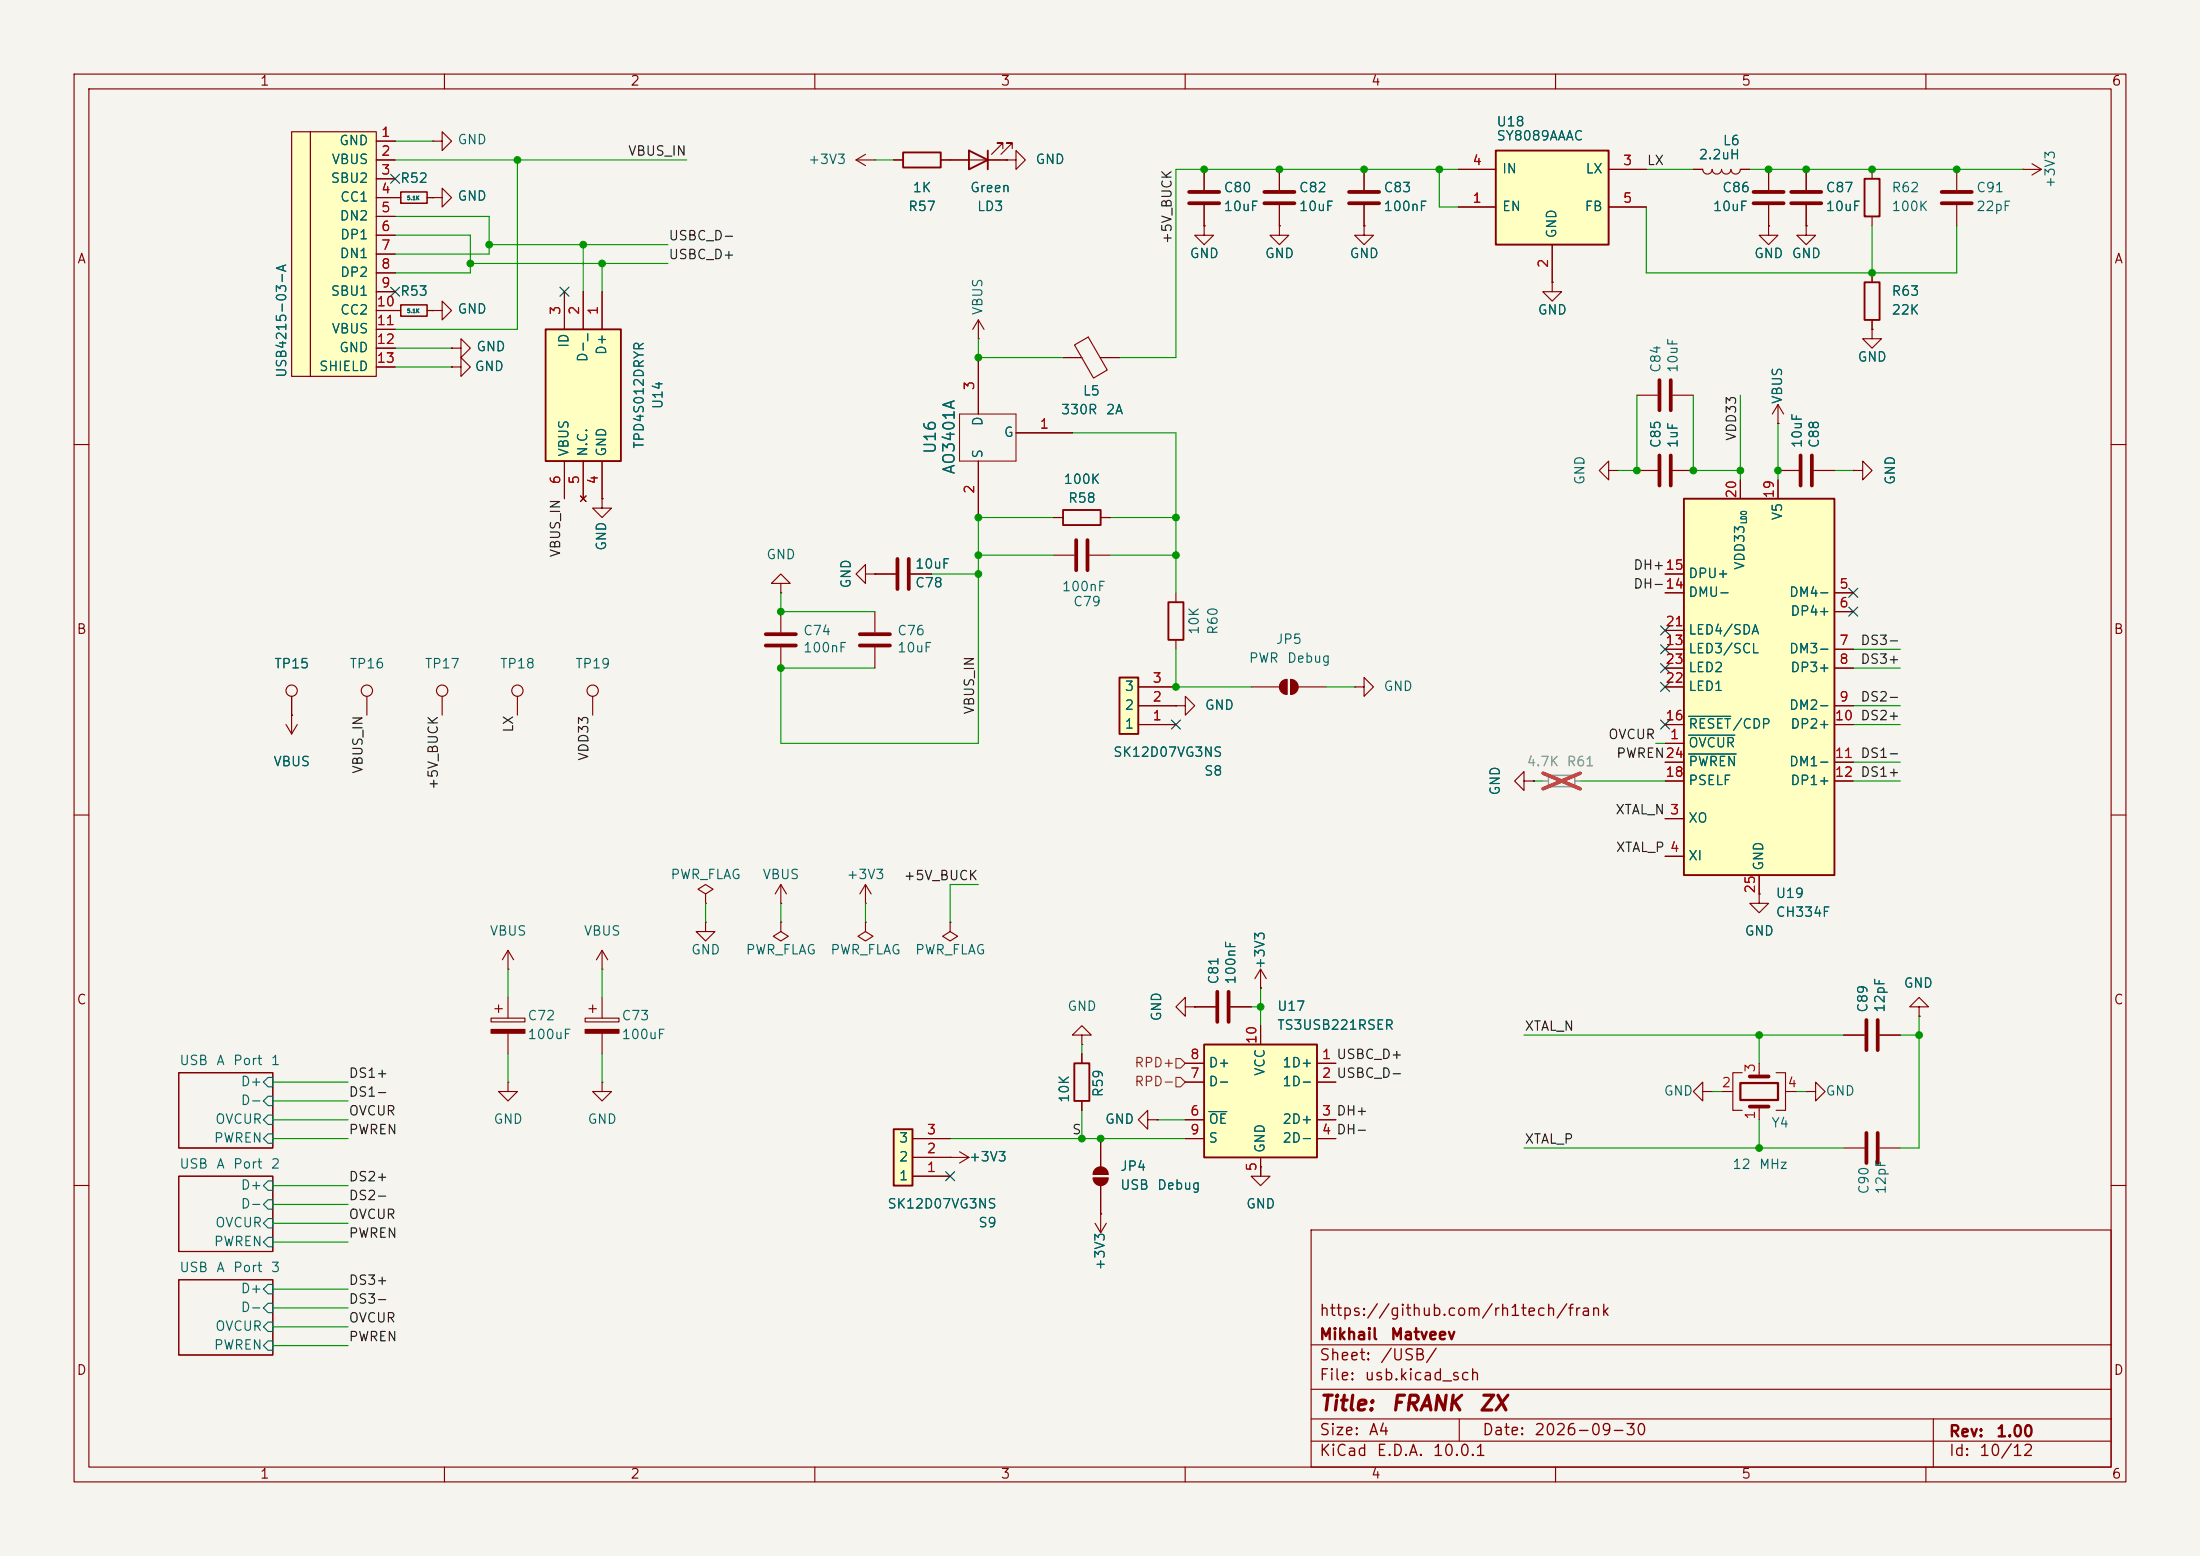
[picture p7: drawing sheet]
<svg xmlns="http://www.w3.org/2000/svg" width="297mm" height="210mm" viewBox="0 0 297 210" stroke-linecap="round" stroke-linejoin="round" font-family="sans-serif">
<path d="M0 0h297v210h-297z" fill="#f5f4ef" stroke="#f5f4ef" stroke-width=".14"/>
<g fill="none" stroke="#840000" stroke-width=".15">
<path d="M10 10h277v190h-277zM12 12h273v186h-273zM60 10v2M110 10v2M160 10v2M210 10v2M260 10v2M61 47h1.2v-1.3l1.3 1.3-1.3 1.3v-1.3M61 47h.1M10 60h2M285 60h2M10 110h2"/>
<path d="M285 110h2M24.1 144.8h12.7v10.1h-12.7zM24.1 158.8h12.7v10.1h-12.7zM10 160h2M24.1 172.7h12.7v10.2h-12.7zM177 166h108v32h-108zM285 160h2M60 198v2M110 198v2M160 198v2M177 194.5h108M177 191.5h108"/>
<path d="M177 187.5h108M177 181.5h108M197 191.5v3M210 198v2M260 198v2M261 191.5v6.5"/>
</g>
<path d="M35.6 148.6l.6-.6h.6v1.2h-.6zM36.2 145.4h.6v1.3h-.6l-.6-.6zM36.2 150.5h.6v1.3h-.6l-.6-.7zM36.2 153h.6v1.3h-.6l-.6-.6zM35.6 160l.6-.6h.6v1.3h-.6zM36.2 173.4h.6v1.2h-.6l-.6-.6zM36.2 175.9h.6v1.3h-.6l-.6-.7zM36.2 178.4h.6v1.3h-.6l-.6-.6zM36.2 161.9h.6v1.3h-.6l-.6-.6zM36.2 164.5h.6v1.2h-.6l-.6-.6zM36.2 167h.6v1.3h-.6l-.6-.7zM36.2 181h.6v1.2h-.6l-.6-.6z" fill="none" stroke="#006464" stroke-width=".15"/>
<path d="M73.7 44.5h10.1v17.7h-10.1z" fill="#ffffc2"/>
<path d="M251.7 38.1h2v5.1h-2zM73.7 44.5h10.1v17.7h-10.1zM143.5 68.8h5.1v2.1h-5.1z" fill="none" stroke="#840000" stroke-width=".25"/>
<g fill="none" stroke="#840000" stroke-width=".15">
<path d="M76.2 39.4v5.1M78.7 39.4v5.1M81.3 39.4v5.1M238.8 30.5v1.3h1.2l-1.2 1.2-1.3-1.2h1.3M238.8 30.5h.1M238.8 22.9v2.8M238.8 27.7v2.8M243.8 30.5v1.3h1.3l-1.3 1.2-1.2-1.2h1.2M243.8 30.5h.1M252.7 36.8v1.3M264.2 22.9v2.8M264.2 27.7v2.8"/>
<path d="M273 22.9h.1M273 22.9h2.6M274.3 22.1l1.3 .8M275.6 22.9l-1.3 .7M132.1 45.7h.1M132.1 43.2v2.5M132.1 48.3v7.6M132.1 43.2l.7 1.3M132.1 43.2l-.8 1.3M137.2 58.4h7.6M143.5 48.3h2.5M145.1 46.6l1.8-1.1 2.6 4.4-1.9 1.1z"/>
<path d="M148.5 48.3h2.6M221 53.3h2.8M225.8 53.3h2.8M240 57.2h.1M240 54.6l-.7 1.3M240 54.6l.8 1.3M240 54.6v2.6M252.7 44.5v1.2h1.3l-1.3 1.3-1.2-1.3h1.2M252.7 44.5h.1M252.7 43.2v1.3M76.2 62.2v5.1M78.4 66.9l.7 .8"/>
<path d="M78.7 62.2v5.1M79.1 66.9l-.7 .8M81.3 62.2v5.1M132.1 62.2v7.7M142.2 69.9h1.3M148.6 69.9h1.3M221 63.5h2.8M225.8 63.5h2.8M240 63.5h2.8M244.9 63.5h2.7M250.2 63.5h1.3v1.3l1.2-1.3-1.2-1.3v1.3M250.2 63.5h.1"/>
</g>
<path d="M236.7 25.9h4.1M236.7 27.4h4.1M262.1 25.9h4.1M262.1 27.4h4.1M224 51.3v4.1M225.6 51.3v4.1M224 61.5v4M225.6 61.5v4M243.1 61.5v4M244.6 61.5v4" fill="none" stroke="#840000" stroke-width=".51"/>
<path d="M129.5 55.9h7.7v6.3h-7.7z" fill="none" stroke="#840000" stroke-width=".14"/>
<path d="M227.3 67.3h20.3v50.8h-20.3z" fill="#ffffc2"/>
<path d="M121.9 20.6h5.1v2h-5.1zM130.8 20.3l2.5 1.3-2.5 1.3zM133.3 20.3v2.6M227.3 67.3h20.3v50.8h-20.3z" fill="none" stroke="#840000" stroke-width=".25"/>
<g fill="none" stroke="#840000" stroke-width=".15">
<path d="M115.6 21.6l1.2 .8M115.6 21.6h2.5M116.8 20.8l-1.2 .8M118.1 21.6h.1M120.6 21.6h1.3M127 21.6h8.9M135.4 20.1v-.8h-.8h.8l-1.5 1.5M135.9 21.6h1.3v-1.3l1.2 1.3-1.2 1.3v-1.3M135.9 21.6h.1M136.7 20.1v-.8h-.8h.8l-1.6 1.5M58.4 41.9h1.3v-1.3l1.3 1.3-1.3 1.3v-1.3M58.4 41.9h.1"/>
<path d="M105.4 78.7h1.3l-1.3-1.2-1.3 1.2h1.3v1.3M116.8 77.5v1.2l-1.2-1.2 1.2-1.3v1.3h1.3M118.1 77.5h.1M118.1 77.5h2.8M122.9 77.5h2.8M224.8 77.5h2.5M234.9 64.8v2.5M240 64.8v2.5M105.4 80h.1M105.4 82.6v2.7M105.4 87.4v2.8M118.1 82.6v2.7"/>
<path d="M118.1 87.4v2.8M158.7 95.3h1.3v-1.3l1.3 1.3-1.3 1.2v-1.2M158.7 95.3h.1M168.9 92.7h3.8M173.7 91.7v2M174.2 91.7v2M175.3 92.7h3.8M224.8 80h2.5M224.8 87.6h2.5M224.8 90.2h2.5M224.8 97.8h2.5M224.8 85.1h2.5"/>
<path d="M224.8 92.7h2.5M247.6 80h2.6M247.6 82.6h2.6M247.6 87.6h2.6M247.6 90.2h2.6M247.6 95.3h2.6M247.6 97.8h2.6M105.4 119.4l-.8 1.3M105.4 119.4l.8 1.3M105.4 119.4v2.5M116.8 119.4l-.7 1.3M116.8 119.4l.8 1.3"/>
<path d="M116.8 119.4v2.5M224.8 100.3h2.5M224.8 110.5h2.5M224.8 115.6h2.5M224.8 102.9h2.5M224.8 105.4h2.5M237.5 118.1v2.6M247.6 102.9h2.6M247.6 105.4h2.6M105.4 121.9h.1M116.8 121.9h.1M237.5 120.7v1.2h1.3l-1.3 1.3-1.3-1.3h1.3"/>
<path d="M237.5 120.7h.1M248.9 139.7h2.8M253.7 139.7h2.8M259.1 135.9h1.2l-1.2-1.3-1.3 1.3h1.3v1.3M259.1 137.2h.1M229.9 147.3v-1.2l-1.3 1.2 1.3 1.3v-1.3h1.2M231.1 147.3h.1M232.4 147.3h1.5M235.2 144.8h-1.3v5.1h1.3M237.5 143.5v1.8M237.5 149.4v1.7M239.8 144.8h1.2v5.1h-1.2"/>
<path d="M241 147.3h1.6M243.8 147.3h1.3v-1.2l1.3 1.2-1.3 1.3v-1.3M243.8 147.3h.1M248.9 154.9h2.8M253.7 154.9h2.8"/>
</g>
<path d="M228 99.2h6.2M228 96.7h5.7M228 101.8h6.4" fill="none" stroke="#006464" stroke-width=".15"/>
<path d="M209 104.6h3.6v1.6h-3.6z" fill="none" stroke="#9c9b98" stroke-width=".2"/>
<path d="M208.3 105.4h.7M212.6 105.4h.8" fill="none" stroke="#9c9b98" stroke-width=".15"/>
<path d="M208.3 104.4l5 2.1M213.3 104.4l-5 2.1" fill="none" stroke="#e12e31" stroke-width=".46"/>
<path d="M121.2 75.4v4.1M122.7 75.4v4.1M103.4 85.6h4M103.4 87.1h4M116.1 85.6h4M116.1 87.1h4M252 137.7v4M253.5 137.7v4M236.2 149.4h2.6M236.2 145.3h2.6M252 152.9v4.1M253.5 152.9v4.1" fill="none" stroke="#840000" stroke-width=".51"/>
<path d="M234.9 146.2h5.1v2.3h-5.1z" fill="none" stroke="#840000" stroke-width=".3"/>
<g fill="#840000" stroke="#840000" stroke-width=".15">
<path d="M174.2 91.7a1.02 1.02 0 0 1 1.1 1 1.02 1.02 0 0 1-1.1 1z"/>
<path d="M173 92l.4-.2 .3-.1v2a1.02 1.02 0 0 1-.9-.6 1.02 1.02 0 0 1 .2-1.1z"/>
</g>
<g fill="#ffffc2">
<path d="M39.4 17.8h2.5v33h-2.5z"/>
<path d="M41.9 17.8h8.9v33h-8.9z"/>
</g>
<g fill="none" stroke="#840000" stroke-width=".15">
<path d="M39.4 17.8h2.5v33h-2.5zM41.9 17.8h8.9v33h-8.9zM50.8 19.1h2.5M50.8 21.6h2.5M50.8 24.1h2.5M50.8 26.7h2.5M50.8 29.2h2.5M50.8 31.8h2.5M50.8 34.3h2.5M50.8 36.8h2.5M50.8 39.4h2.5M50.8 41.9h2.5"/>
<path d="M50.8 44.5h2.5M50.8 47h2.5M50.8 49.5h2.5M182.9 92.7h1.2v-1.3l1.3 1.3-1.3 1.3v-1.3M182.9 92.7h.1M147.6 159h2M147.6 158.5h2M148.6 153.7v3.8M170.2 157.5v1.3h1.2l-1.2 1.2-1.3-1.2h1.3M170.2 157.5h.1M148.6 160v3.8"/>
</g>
<g fill="#840000" stroke="#840000" stroke-width=".15">
<path d="M147.6 159h2a1.02 1.02 0 0 1-1 1 1.02 1.02 0 0 1-1-1z"/>
<path d="M147.9 157.8a1.02 1.02 0 0 1 1.1-.2 1.02 1.02 0 0 1 .6 .9h-2l.1-.4z"/>
</g>
<path d="M162.6 141h15.2v15.2h-15.2z" fill="#ffffc2"/>
<path d="M157.7 81.3h2.1v5.1h-2.1zM162.6 141h15.2v15.2h-15.2z" fill="none" stroke="#840000" stroke-width=".25"/>
<g fill="none" stroke="#840000" stroke-width=".15">
<path d="M172.7 30.5v1.3h1.3l-1.3 1.2-1.3-1.2h1.3M172.7 30.5h.1M217.2 63.5v-1.3l-1.3 1.3 1.3 1.3v-1.3h1.2M218.4 63.5h.1M158.7 80v1.3M158.7 86.4v1.2M205.7 105.4v-1.3l-1.2 1.3 1.2 1.3v-1.3h1.3M207 105.4h.1M79 137.4h4.6v.5h-4.6zM79.5 136.1h1M80 135.6v1.1M81.3 130.8h.1"/>
<path d="M81.3 128.3l-.8 1.2M81.3 128.3l.7 1.2M81.3 128.3v2.5M81.3 134.6v2.8M81.3 139.4v2.8M95.2 124.5v1.2h1.3l-1.3 1.3-1.2-1.3h1.2M95.2 124.5h.1M161.3 135.9h2.8M166.1 135.9h2.8M170.2 133.4h.1M170.2 130.8v2.6M170.2 138.4v2.6"/>
<path d="M170.2 130.8l-.8 1.3M170.2 130.8l.7 1.3M81.3 146.1v1.2h1.2l-1.2 1.3-1.3-1.3h1.3M81.3 146.1h.1M160 143.5h2.6M160 146.1h2.6M160 151.1h2.6M160 153.7h2.6M170.2 156.2v2.6M177.8 143.5h2.5M177.8 146.1h2.5M177.8 151.1h2.5"/>
<path d="M177.8 153.7h2.5M147.8 165.1l.8 1.3M148.6 163.8h.1M148.6 163.8v2.6M149.4 165.1l-.8 1.3"/>
</g>
<path d="M163.2 150h2.4" fill="none" stroke="#006464" stroke-width=".15"/>
<path d="M164.3 133.9v4M165.9 133.9v4" fill="none" stroke="#840000" stroke-width=".51"/>
<path d="M79 138.9h4.6v.5h-4.6z" fill="#840000" stroke="#840000" stroke-width=".15"/>
<path d="M120.6 152.4h2.6v7.6h-2.6z" fill="#ffffc2"/>
<path d="M120.6 152.4h2.6v7.6h-2.6zM145 143.5h2.1v5.1h-2.1z" fill="none" stroke="#840000" stroke-width=".25"/>
<g fill="none" stroke="#840000" stroke-width=".15">
<path d="M172.7 22.9v2.8M172.7 27.7v2.8M184.1 30.5v1.3h1.3l-1.3 1.2-1.2-1.2h1.2M184.1 30.5h.1M209.5 38.1v1.3h1.3l-1.3 1.2-1.2-1.2h1.2M209.5 38.1h.1M228.6 22.9h1.3a.64 .64 0 0 0 .6 .6 .64 .64 0 0 0 .6-.6 .64 .64 0 0 0 .7 .6 .64 .64 0 0 0 .6-.6 .64 .64 0 0 0 .6 .6 .64 .64 0 0 0 .7-.6 .64 .64 0 0 0 .6 .6 .64 .64 0 0 0 .6-.6h1.3M146 139.7h1.3l-1.3-1.3-1.2 1.3h1.2v1.3M160 135.9v-1.3l-1.3 1.3 1.3 1.3v-1.3h1.3M161.3 135.9h.1M123.2 158.8h5.1M123.2 156.2h7.6"/>
<path d="M123.2 153.7h5.1M128.3 156.2h.1M129.5 155.4l1.3 .8M130.8 156.2l-1.3 .8M146 141h.1M146 142.2v1.3M146 148.6v1.3M154.9 151.1v-1.2l-1.2 1.2 1.2 1.3v-1.3h1.3M156.2 151.1h.1"/>
</g>
<path d="M170.7 25.9h4.1M170.7 27.4h4.1" fill="none" stroke="#840000" stroke-width=".51"/>
<path d="M201.9 20.3h15.3v12.7h-15.3z" fill="#ffffc2"/>
<path d="M201.9 20.3h15.3v12.7h-15.3zM251.7 24.1h2v5.1h-2z" fill="none" stroke="#840000" stroke-width=".25"/>
<g fill="none" stroke="#840000" stroke-width=".15">
<path d="M58.4 19.1h1.3v-1.3l1.3 1.3-1.3 1.2v-1.2M58.4 19.1h.1M53.3 26.7h.8M57.7 26.7h.7M58.4 26.7h1.3v-1.3l1.3 1.3-1.3 1.2v-1.2M58.4 26.7h.1M162.6 30.5v1.3h1.2l-1.2 1.2-1.3-1.2h1.3M162.6 30.5h.1M162.6 22.9v2.8M162.6 27.7v2.8M184.1 22.9v2.8M184.1 27.7v2.8"/>
<path d="M196.8 27.9h5.1M196.8 22.9h5.1M209.5 33v5.1M217.2 27.9h5M217.2 22.9h5M243.8 22.9v2.8M243.8 27.7v2.8M252.7 22.9v1.2M252.7 29.2v1.3M53.3 41.9h.8M57.7 41.9h.7M61 49.5h1.2v-1.2l1.3 1.2-1.3 1.3v-1.3"/>
<path d="M61 49.5h.1M81.3 67.3v1.3h1.2l-1.2 1.3-1.3-1.3h1.3M81.3 67.3h.1M142.2 74.9h2.8M147.1 74.9h2.8M38.6 97.8l.8 1.3M39.4 96.5h.1M39.4 94v5.1M40.1 97.8l-.7 1.3M49.5 94v2.5M59.7 94v2.5M69.8 94v2.5"/>
<path d="M80 94v2.5M66.3 137.4h4.6v.5h-4.6zM66.8 136.1h1M67.3 135.6v1.1M68.6 130.8h.1M68.6 128.3l-.8 1.2M68.6 128.3l.7 1.2M68.6 128.3v2.5M68.6 134.6v2.8M68.6 139.4v2.8M95.2 120.7l1.1-.7-1.1-.6-1 .6 1 .7v1.2M95.2 121.9h.1"/>
<path d="M105.4 124.5v1.2l1 .7-1 .6-1-.6 1-.7M105.4 124.5h.1M116.8 124.5v1.2l1.1 .7-1.1 .6-1-.6 1-.7M116.8 124.5h.1M128.3 124.5v1.2l1 .7-1 .6-1-.6 1-.7M128.3 124.5h.1M68.6 146.1v1.2h1.2l-1.2 1.3-1.3-1.3h1.3M68.6 146.1h.1"/>
<circle cx="39.4" cy="93.2" r=".76"/>
<circle cx="49.5" cy="93.2" r=".76"/>
<circle cx="59.7" cy="93.2" r=".76"/>
<circle cx="69.8" cy="93.2" r=".76"/>
<circle cx="80" cy="93.2" r=".76"/>
</g>
<path d="M160.5 25.9h4.1M160.5 27.4h4.1M182.1 25.9h4.1M182.1 27.4h4.1M241.8 25.9h4.1M241.8 27.4h4.1M145.3 72.9v4.1M146.8 72.9v4.1" fill="none" stroke="#840000" stroke-width=".51"/>
<path d="M54.1 25.9h3.6v1.5h-3.6zM54.1 41.1h3.6v1.6h-3.6z" fill="none" stroke="#840000" stroke-width=".2"/>
<path d="M66.3 138.9h4.6v.5h-4.6z" fill="#840000" stroke="#840000" stroke-width=".15"/>
<path d="M151.1 91.4h2.6v7.7h-2.6z" fill="#ffffc2"/>
<path d="M151.1 91.4h2.6v7.7h-2.6z" fill="none" stroke="#840000" stroke-width=".25"/>
<g fill="none" stroke="#840000" stroke-width=".15">
<path d="M50.8 19.1h2.5M50.8 21.6h2.5M50.8 26.7h3.3M50.8 24.1h2.5M50.8 29.2h2.5M50.8 31.8h2.5M50.8 34.3h2.5M50.8 36.8h2.5M50.8 39.4h2.5M57.7 26.7h.7M58.4 26.7h.1M76.2 39.4v5.1"/>
<path d="M78.7 39.4v5.1M81.3 39.4v5.1M120.6 21.6h1.3M127 21.6h3.8M133.3 21.6h2.6M135.9 21.6h.1M162.6 30.5h.1M162.6 22.9v2.8M162.6 27.7v2.8M172.7 30.5h.1M172.7 22.9v2.8M172.7 27.7v2.8"/>
<path d="M184.1 30.5h.1M184.1 22.9v2.8M184.1 27.7v2.8M196.8 27.9h5.1M196.8 22.9h5.1M209.5 38.1h.1M209.5 33v5.1M217.2 27.9h5M217.2 22.9h5M228.6 22.9h1.3M234.9 22.9h1.3M238.8 30.5h.1"/>
<path d="M238.8 22.9v2.8M238.8 27.7v2.8M243.8 30.5h.1M243.8 22.9v2.8M243.8 27.7v2.8M252.7 36.8v1.3M50.8 41.9h3.3M50.8 44.5h2.5M50.8 47h2.5M50.8 49.5h2.5M57.7 41.9h.7M58.4 41.9h.1"/>
<path d="M61 49.5h.1M61 47h.1M132.1 48.3v7.6M137.2 58.4h7.6M143.5 48.3h2.5M148.6 48.3h2.5M240 57.2h.1M252.7 44.5h.1M252.7 43.2v1.3M76.2 62.2v5.1M78.4 66.9l.7 .8M78.7 62.2v5.1"/>
<path d="M79.1 66.9l-.7 .8M81.3 67.3h.1M81.3 62.2v5.1M118.1 77.5h.1M118.1 77.5h2.8M122.9 77.5h2.8M132.1 62.2v7.7M142.2 69.9h1.3M148.6 69.9h1.3M221 63.5h2.8M224.8 77.5h2.5M225.8 63.5h2.8"/>
<path d="M234.9 64.8v2.5M240 64.8v2.5M240 63.5h2.8M244.9 63.5h2.7M250.2 63.5h.1M39.4 96.5h.1M39.4 94v2.5M153.7 97.8h5M153.7 95.3h5M153.7 92.7h5M158.7 95.3h.1M224.8 97.8h2.5"/>
<path d="M224.8 92.7h2.5M224.8 80h2.5M224.8 87.6h2.5M224.8 90.2h2.5M224.8 85.1h2.5M247.6 97.8h2.6M247.6 95.3h2.6M247.6 80h2.6M247.6 82.6h2.6M247.6 87.6h2.6M247.6 90.2h2.6M207 105.4h.1"/>
<path d="M224.8 100.3h2.5M224.8 110.5h2.5M224.8 115.6h2.5M224.8 102.9h2.5M224.8 105.4h2.5M237.5 118.1v2.6M247.6 102.9h2.6M247.6 105.4h2.6M161.3 135.9h.1M161.3 135.9h2.8M166.1 135.9h2.8M170.2 133.4h.1"/>
<path d="M170.2 138.4v2.6M237.5 120.7h.1M248.9 139.7h2.8M253.7 139.7h2.8M259.1 137.2h.1M123.2 158.8h5.1M123.2 156.2h5.1M123.2 153.7h5.1M128.3 156.2h.1M146 142.2v1.3M146 148.6v1.3M148.6 153.7v3.8"/>
<path d="M156.2 151.1h.1M160 153.7h2.6M160 143.5h2.6M160 146.1h2.6M160 151.1h2.6M170.2 157.5h.1M170.2 156.2v2.6M177.8 153.7h2.5M177.8 143.5h2.5M177.8 146.1h2.5M177.8 151.1h2.5M148.6 163.8h.1"/>
<path d="M148.6 160v3.8"/>
</g>
<path d="M158.7 145.4h.7l.6 .7-.6 .6h-.7zM158.7 142.9h.7l.6 .6-.6 .6h-.7z" fill="none" stroke="#725600" stroke-width=".15"/>
<g fill="none" stroke="#009600" stroke-width=".15">
<path d="M53.3 19.1h5.1M53.3 29.2h12.7v5.1h-12.7M53.3 21.6h39.4M53.3 31.8h10.2v5h-10.2M63.5 35.6h26.7M66 33h24.2M69.8 21.6v22.9h-16.5M78.7 33v6.4M81.3 35.6v3.8M118.1 21.6h2.5M194.3 22.9v5h2.5M196.8 22.9h-38.1v25.4h-7.6"/>
<path d="M222.2 22.9h6.4M222.2 27.9v8.9h42v-6.3M236.2 22.9h36.8M252.7 30.5v6.3M53.3 47h7.7M53.3 49.5h7.7M132.1 45.7v2.6h11.4M144.8 58.4h13.9v21.6M221 53.3v10.2h-2.6M228.6 53.3v10.2h6.3M234.9 53.3v11.5M240 57.2v7.6"/>
<path d="M125.7 77.5h6.4M132.1 74.9h10.1M142.2 69.9h-10.1v30.4h-26.7v-10.1h12.7M149.9 74.9h8.8M149.9 69.9h8.8M247.6 63.5h2.6M105.4 80v2.6h12.7M158.7 87.6v5.1h10.2M179.1 92.7h3.8M250.2 87.6h6.3M250.2 90.2h6.3M250.2 95.3h6.3"/>
<path d="M250.2 97.8h6.3M132.1 119.4h-3.8v5.1M207 105.4h1.3M213.4 105.4h11.4M223.5 100.3h1.3M250.2 105.4h6.3M250.2 102.9h6.3M68.6 130.8v3.8M81.3 130.8v3.8M95.2 121.9v2.6M105.4 121.9v2.6M116.8 121.9v2.6"/>
<path d="M168.9 135.9h1.3M170.2 133.4v5M205.7 139.7h43.2M237.5 139.7v3.8M256.5 139.7h2.6M259.1 137.2v17.7h-2.6M36.8 153.7h10.2M36.8 151.1h10.2M36.8 148.6h10.2M36.8 146.1h10.2M68.6 142.2v3.9M81.3 142.2v3.9"/>
<path d="M128.3 153.7h31.7M146 141v1.2M146 149.9v3.8M156.2 151.1h3.8M170.2 157.5v1.3M205.7 154.9h43.2M231.1 147.3h1.3M237.5 151.1v3.8M242.6 147.3h1.2M36.8 162.6h10.2M36.8 165.1h10.2M36.8 167.6h10.2"/>
<path d="M36.8 179.1h10.2M36.8 176.5h10.2M36.8 174h10.2M36.8 160h10.2M36.8 181.6h10.2"/>
</g>
<g fill="none" stroke="#000084" stroke-width=".15">
<path d="M52.7 23.5l1.2 1.2M52.7 38.8l1.2 1.2M53.9 23.5l-1.2 1.2M53.9 38.8l-1.2 1.2M75.6 38.8l1.2 1.2M76.8 38.8l-1.2 1.2M249.6 79.4l1.2 1.2M250.8 79.4l-1.2 1.2M158.1 97.2l1.3 1.2M159.4 97.2l-1.3 1.2M224.2 92.1l1.2 1.2M224.2 89.6l1.2 1.2"/>
<path d="M224.2 87l1.2 1.2M224.2 84.5l1.2 1.2M224.2 97.2l1.2 1.2M225.4 92.1l-1.2 1.2M225.4 89.6l-1.2 1.2M225.4 87l-1.2 1.2M225.4 84.5l-1.2 1.2M225.4 97.2l-1.2 1.2M249.6 81.9l1.2 1.3M250.8 81.9l-1.2 1.3M127.7 158.1l1.2 1.3M128.9 158.1l-1.2 1.3"/>
</g>
<path d="M228 99.2h6.2M228 96.7h5.7M228 101.8h6.4M163.2 150h2.4" fill="none" stroke="#006464" stroke-width=".15"/>
<path d="M208.3 105.4h.7M212.6 105.4h.8" fill="none" stroke="#9c9b98" stroke-width=".15"/>
<path d="M208.3 104.4l5 2.1M213.3 104.4l-5 2.1" fill="none" stroke="#e12e31" stroke-width=".46"/>
<g fill="#009600" stroke="#009600" stroke-width=".14">
<circle cx="132.1" cy="69.9" r=".46"/>
<circle cx="132.1" cy="74.9" r=".46"/>
<circle cx="158.7" cy="69.9" r=".46"/>
<circle cx="132.1" cy="48.3" r=".46"/>
<circle cx="132.1" cy="77.5" r=".46"/>
<circle cx="105.4" cy="82.6" r=".46"/>
<circle cx="170.2" cy="135.9" r=".46"/>
<circle cx="146" cy="153.7" r=".46"/>
<circle cx="148.6" cy="153.7" r=".46"/>
<circle cx="66" cy="33" r=".46"/>
<circle cx="63.5" cy="35.6" r=".46"/>
<circle cx="81.3" cy="35.6" r=".46"/>
<circle cx="69.8" cy="21.6" r=".46"/>
<circle cx="78.7" cy="33" r=".46"/>
<circle cx="105.4" cy="90.2" r=".46"/>
<circle cx="172.7" cy="22.9" r=".46"/>
<circle cx="162.6" cy="22.9" r=".46"/>
<circle cx="194.3" cy="22.9" r=".46"/>
<circle cx="238.8" cy="22.9" r=".46"/>
<circle cx="184.1" cy="22.9" r=".46"/>
<circle cx="158.7" cy="74.9" r=".46"/>
<circle cx="158.7" cy="92.7" r=".46"/>
<circle cx="221" cy="63.5" r=".46"/>
<circle cx="259.1" cy="139.7" r=".46"/>
<circle cx="237.5" cy="139.7" r=".46"/>
<circle cx="237.5" cy="154.9" r=".46"/>
<circle cx="234.9" cy="63.5" r=".46"/>
<circle cx="240" cy="63.5" r=".46"/>
<circle cx="252.7" cy="36.8" r=".46"/>
<circle cx="228.6" cy="63.5" r=".46"/>
<circle cx="252.7" cy="22.9" r=".46"/>
<circle cx="264.2" cy="22.9" r=".46"/>
<circle cx="243.8" cy="22.9" r=".46"/>
</g>
<g font-size="2" fill="#840000">
<text x="178" y="190.9">Title:</text>
<text x="187.7" y="190.9">FRANK</text>
<text x="199.5" y="190.9">ZX</text>
</g>
<g font-size="1.5" fill="#006464">
<text x="126.7" y="61.4" transform="rotate(-90 126.7 61.4)">U16</text>
<text x="129.3" y="64.1" transform="rotate(-90 129.3 64.1)">AO3401A</text>
</g>
<g font-size="1.5" fill="#840000">
<text x="178" y="178">https://github.com/rh1tech/frank</text>
<text x="178" y="184">Sheet:</text>
<text x="178" y="181.2">Mikhail</text>
<text x="186.2" y="184">/USB/</text>
<text x="187.6" y="181.2">Matveev</text>
<text x="178" y="186.7">File:</text>
<text x="184.1" y="186.7">usb.kicad_sch</text>
<text x="178" y="196.9">KiCad</text>
<text x="178" y="194.1">Size:</text>
<text x="184.7" y="194.1">A4</text>
<text x="185.7" y="196.9">E.D.A.</text>
<text x="193.3" y="196.9">10.0.1</text>
<text x="200" y="194.1">Date:</text>
<text x="207" y="194.1">2026-09-30</text>
<text x="263" y="194.3">Rev:</text>
<text x="263" y="196.9">Id:</text>
<text x="267.1" y="196.9">10/12</text>
<text x="269.4" y="194.3">1.00</text>
</g>
<g font-size="1.3" fill="#840000">
<text x="35" y="11.9">1</text>
<text x="85" y="11.9">2</text>
<text x="135" y="11.9">3</text>
<text x="185" y="11.9">4</text>
<text x="235" y="11.9">5</text>
<text x="285" y="11.9">6</text>
<text x="10.3" y="35.9">A</text>
<text x="285.3" y="35.9">A</text>
<text x="10.3" y="85.9">B</text>
<text x="285.3" y="85.9">B</text>
<text x="10.3" y="135.9">C</text>
<text x="285.3" y="135.9">C</text>
<text x="10.3" y="185.9">D</text>
<text x="285.3" y="185.9">D</text>
<text x="35" y="199.9">1</text>
<text x="85" y="199.9">2</text>
<text x="135" y="199.9">3</text>
<text x="185" y="199.9">4</text>
<text x="235" y="199.9">5</text>
<text x="285" y="199.9">6</text>
</g>
<g font-size="1.3" fill="#006464">
<text x="201.9" y="17.4">U18</text>
<text x="44.7" y="22.5">VBUS</text>
<text x="45.7" y="19.9">GND</text>
<text x="61.7" y="19.8">GND</text>
<text x="109" y="22.5">+3V3</text>
<text x="139.7" y="22.5">GND</text>
<text x="201.9" y="19.3">SY8089AAAC</text>
<text x="202.7" y="23.7">IN</text>
<text x="214" y="23.7">LX</text>
<text x="229.2" y="21.8">2.2uH</text>
<text x="232.5" y="19.9">L6</text>
<text x="44.6" y="25">SBU2</text>
<text x="45.8" y="27.5">CC1</text>
<text x="53.9" y="25">R52</text>
<text x="61.7" y="27.4">GND</text>
<text x="122.5" y="28.8">R57</text>
<text x="123.1" y="26.3">1K</text>
<text x="130.9" y="26.3">Green</text>
<text x="131.8" y="28.8">LD3</text>
<text x="165.1" y="26.3">C80</text>
<text x="165.1" y="28.8">10uF</text>
<text x="175.3" y="26.3">C82</text>
<text x="175.3" y="28.8">10uF</text>
<text x="186.7" y="28.8">100nF</text>
<text x="186.7" y="26.3">C83</text>
<text x="202.7" y="28.8">EN</text>
<text x="213.8" y="28.8">FB</text>
<text x="231.1" y="28.8">10uF</text>
<text x="232.4" y="26.3">C86</text>
<text x="246.4" y="26.3">C87</text>
<text x="246.4" y="28.8">10uF</text>
<text x="255.3" y="28.8">100K</text>
<text x="255.3" y="26.3">R62</text>
<text x="266.7" y="26.3">C91</text>
<text x="266.7" y="28.8">22pF</text>
<text x="277.7" y="25.5" transform="rotate(-90 277.7 25.5)">+3V3</text>
<text x="45.8" y="30.1">DN2</text>
<text x="45.8" y="35.2">DN1</text>
<text x="45.8" y="32.6">DP1</text>
<text x="160.5" y="35.2">GND</text>
<text x="170.7" y="35.2">GND</text>
<text x="182.1" y="35.2">GND</text>
<text x="210.4" y="32.3" transform="rotate(-90 210.4 32.3)">GND</text>
<text x="236.7" y="35.2">GND</text>
<text x="241.8" y="35.2">GND</text>
<text x="44.6" y="40.2">SBU1</text>
<text x="45.8" y="37.7">DP2</text>
<text x="53.9" y="40.2">R53</text>
<text x="255.3" y="40.2">R63</text>
<text x="44.7" y="45.3">VBUS</text>
<text x="45.7" y="47.9">GND</text>
<text x="45.8" y="42.8">CC2</text>
<text x="61.7" y="42.6">GND</text>
<text x="64.2" y="47.7">GND</text>
<text x="77.1" y="47" transform="rotate(-90 77.1 47)">ID</text>
<text x="132.9" y="42.6" transform="rotate(-90 132.9 42.6)">VBUS</text>
<text x="207.5" y="42.8">GND</text>
<text x="255.3" y="42.8">22K</text>
<text x="39" y="51.1" transform="rotate(-90 39 51.1)">USB4215-03-A</text>
<text x="43" y="50.4">SHIELD</text>
<text x="64" y="50.4">GND</text>
<text x="79.6" y="49" transform="rotate(-90 79.6 49)">D-_</text>
<text x="82.1" y="48" transform="rotate(-90 82.1 48)">D+</text>
<text x="146.1" y="53.7">L5</text>
<text x="224.5" y="50.4" transform="rotate(-90 224.5 50.4)">C84</text>
<text x="226.8" y="50.4" transform="rotate(-90 226.8 50.4)">10uF</text>
<text x="250.7" y="49.1">GND</text>
<text x="89.8" y="55.3" transform="rotate(-90 89.8 55.3)">U14</text>
<text x="132.9" y="57.6" transform="rotate(-90 132.9 57.6)">D</text>
<text x="135.4" y="59.3">G</text>
<text x="143.1" y="56.2">330R</text>
<text x="149.2" y="56.2">2A</text>
<text x="240.9" y="54.6" transform="rotate(-90 240.9 54.6)">VBUS</text>
<text x="77.1" y="61.7" transform="rotate(-90 77.1 61.7)">VBUS</text>
<text x="79.6" y="61.7" transform="rotate(-90 79.6 61.7)">N.C.</text>
<text x="82.1" y="61.7" transform="rotate(-90 82.1 61.7)">GND</text>
<text x="87.2" y="60.7" transform="rotate(-90 87.2 60.7)">TPD4S012DRYR</text>
<text x="132.9" y="62" transform="rotate(-90 132.9 62)">S</text>
<text x="143.5" y="65.6">100K</text>
<text x="214.2" y="65.5" transform="rotate(-90 214.2 65.5)">GND</text>
<text x="224.5" y="60.6" transform="rotate(-90 224.5 60.6)">C85</text>
<text x="226.8" y="60.6" transform="rotate(-90 226.8 60.6)">1uF</text>
<text x="243.6" y="60.6" transform="rotate(-90 243.6 60.6)">10uF</text>
<text x="245.9" y="60.6" transform="rotate(-90 245.9 60.6)">C88</text>
<text x="256.1" y="65.5" transform="rotate(-90 256.1 65.5)">GND</text>
<text x="144.1" y="68.2">R58</text>
<text x="240.9" y="70.3" transform="rotate(-90 240.9 70.3)">V5</text>
<text x="82.1" y="74.4" transform="rotate(-90 82.1 74.4)">GND</text>
<text x="103.4" y="75.8">GND</text>
<text x="123.5" y="77.1">10uF</text>
<text x="235.8" y="77" transform="rotate(-90 235.8 77)">VDD33</text>
<text x="115.2" y="79.5" transform="rotate(-90 115.2 79.5)">GND</text>
<text x="123.5" y="79.6">C78</text>
<text x="143.3" y="80.1">100nF</text>
<text x="144.8" y="82.1">C79</text>
<text x="227.8" y="80.9">DMU-</text>
<text x="227.8" y="78.3">DPU+</text>
<text x="241.4" y="80.9">DM4-</text>
<text x="241.6" y="83.4">DP4+</text>
<text x="108.3" y="88.4">100nF</text>
<text x="108.3" y="86.1">C74</text>
<text x="121" y="86.1">C76</text>
<text x="121" y="88.4">10uF</text>
<text x="162.2" y="85.8" transform="rotate(-90 162.2 85.8)">10K</text>
<text x="164.7" y="85.8" transform="rotate(-90 164.7 85.8)">R60</text>
<text x="168.5" y="89.8">PWR</text>
<text x="172.2" y="87.2">JP5</text>
<text x="173.7" y="89.8">Debug</text>
<text x="227.8" y="88.5">LED3/SCL</text>
<text x="227.8" y="86">LED4/SDA</text>
<text x="241.4" y="88.5">DM3-</text>
<text x="36.9" y="90.5">TP15</text>
<text x="47.1" y="90.5">TP16</text>
<text x="57.3" y="90.5">TP17</text>
<text x="67.4" y="90.5">TP18</text>
<text x="77.6" y="90.5">TP19</text>
<text x="151.7" y="93.6">3</text>
<text x="186.7" y="93.6">GND</text>
<text x="227.8" y="93.6">LED1</text>
<text x="227.8" y="91">LED2</text>
<text x="241.6" y="91">DP3+</text>
<text x="151.7" y="98.7">1</text>
<text x="151.7" y="96.1">2</text>
<text x="162.6" y="96.1">GND</text>
<text x="227.8" y="101.2">OVCUR</text>
<text x="227.8" y="98.7">RESET/CDP</text>
<text x="241.4" y="96.1">DM2-</text>
<text x="241.6" y="98.7">DP2+</text>
<text x="36.8" y="103.7">VBUS</text>
<text x="150.2" y="102.5">SK12D07VG3NS</text>
<text x="162.5" y="105">S8</text>
<text x="202.8" y="107.4" transform="rotate(-90 202.8 107.4)">GND</text>
<text x="227.8" y="106.3">PSELF</text>
<text x="227.8" y="103.7">PWREN</text>
<text x="241.4" y="103.7">DM1-</text>
<text x="241.6" y="106.3">DP1+</text>
<text x="227.8" y="111.4">XO</text>
<text x="90.4" y="119">PWR_FLAG</text>
<text x="102.9" y="119">VBUS</text>
<text x="114.2" y="119">+3V3</text>
<text x="227.8" y="116.4">XI</text>
<text x="238.4" y="117.6" transform="rotate(-90 238.4 117.6)">GND</text>
<text x="239.6" y="121.5">U19</text>
<text x="239.6" y="124.1">CH334F</text>
<text x="66" y="126.6">VBUS</text>
<text x="78.7" y="126.6">VBUS</text>
<text x="93.2" y="129.1">GND</text>
<text x="100.6" y="129.1">PWR_FLAG</text>
<text x="112" y="129.1">PWR_FLAG</text>
<text x="123.5" y="129.1">PWR_FLAG</text>
<text x="171" y="130.9" transform="rotate(-90 171 130.9)">+3V3</text>
<text x="235.5" y="126.6">GND</text>
<text x="144" y="136.8">GND</text>
<text x="157.1" y="137.9" transform="rotate(-90 157.1 137.9)">GND</text>
<text x="164.8" y="133" transform="rotate(-90 164.8 133)">C81</text>
<text x="167.1" y="133" transform="rotate(-90 167.1 133)">100nF</text>
<text x="172.3" y="136.8">U17</text>
<text x="252.4" y="136.8" transform="rotate(-90 252.4 136.8)">C89</text>
<text x="254.7" y="136.8" transform="rotate(-90 254.7 136.8)">12pF</text>
<text x="256.9" y="133.6">GND</text>
<text x="71.1" y="140.6">100uF</text>
<text x="71.1" y="138">C72</text>
<text x="83.8" y="140.6">100uF</text>
<text x="83.8" y="138">C73</text>
<text x="172.3" y="139.3">TS3USB221RSER</text>
<text x="24.1" y="144.1">USB</text>
<text x="29.1" y="144.1">A</text>
<text x="31.4" y="144.1">Port</text>
<text x="32.4" y="146.9">D+</text>
<text x="32.4" y="149.5">D-</text>
<text x="36.5" y="144.1">1</text>
<text x="144.6" y="148.9" transform="rotate(-90 144.6 148.9)">10K</text>
<text x="149.2" y="148.2" transform="rotate(-90 149.2 148.2)">R59</text>
<text x="163.1" y="146.9">D-</text>
<text x="163.1" y="144.4">D+</text>
<text x="171" y="145.3" transform="rotate(-90 171 145.3)">VCC</text>
<text x="173" y="144.4">1D+</text>
<text x="173" y="146.9">1D-</text>
<text x="224.5" y="148.2">GND</text>
<text x="246.4" y="148.2">GND</text>
<text x="28.8" y="154.5">PWREN</text>
<text x="29" y="152">OVCUR</text>
<text x="66.5" y="152">GND</text>
<text x="79.2" y="152">GND</text>
<text x="121.3" y="154.5">3</text>
<text x="149.1" y="152">GND</text>
<text x="163.1" y="152">OE</text>
<text x="163.1" y="154.5">S</text>
<text x="171" y="155.7" transform="rotate(-90 171 155.7)">GND</text>
<text x="173" y="152">2D+</text>
<text x="173" y="154.5">2D-</text>
<text x="239" y="152.5">Y4</text>
<text x="24.1" y="158">USB</text>
<text x="29.1" y="158">A</text>
<text x="31.4" y="158">Port</text>
<text x="32.4" y="160.9">D+</text>
<text x="36.5" y="158">2</text>
<text x="121.3" y="159.6">1</text>
<text x="121.3" y="157.1">2</text>
<text x="130.7" y="157.1">+3V3</text>
<text x="151.1" y="158.3">JP4</text>
<text x="151.1" y="160.9">USB</text>
<text x="156.1" y="160.9">Debug</text>
<text x="233.8" y="158.1">12</text>
<text x="237.4" y="158.1">MHz</text>
<text x="252.6" y="161.3" transform="rotate(-90 252.6 161.3)">C90</text>
<text x="254.9" y="161.3" transform="rotate(-90 254.9 161.3)">12pF</text>
<text x="29" y="166">OVCUR</text>
<text x="32.4" y="163.4">D-</text>
<text x="119.7" y="163.4">SK12D07VG3NS</text>
<text x="132" y="166">S9</text>
<text x="168.1" y="163.4">GND</text>
<text x="24.1" y="172">USB</text>
<text x="28.8" y="168.5">PWREN</text>
<text x="29.1" y="172">A</text>
<text x="31.4" y="172">Port</text>
<text x="36.5" y="172">3</text>
<text x="149.5" y="171.6" transform="rotate(-90 149.5 171.6)">+3V3</text>
<text x="29" y="179.9">OVCUR</text>
<text x="32.4" y="174.9">D+</text>
<text x="32.4" y="177.4">D-</text>
<text x="28.8" y="182.5">PWREN</text>
</g>
<g font-size="1.3" fill="#a90000">
<text x="51.4" y="18.8">1</text>
<text x="51.4" y="21.3">2</text>
<text x="51.4" y="23.9">3</text>
<text x="198.7" y="22.6">4</text>
<text x="219" y="22.6">3</text>
<text x="51.4" y="26.4">4</text>
<text x="51.4" y="29">5</text>
<text x="198.7" y="27.7">1</text>
<text x="219" y="27.7">5</text>
<text x="51.4" y="31.5">6</text>
<text x="51.4" y="34">7</text>
<text x="50.8" y="41.7">10</text>
<text x="51.4" y="36.6">8</text>
<text x="51.4" y="39.1">9</text>
<text x="209.3" y="36.3" transform="rotate(-90 209.3 36.3)">2</text>
<text x="50.8" y="44.2">11</text>
<text x="50.8" y="46.7">12</text>
<text x="75.9" y="42.6" transform="rotate(-90 75.9 42.6)">3</text>
<text x="78.5" y="42.6" transform="rotate(-90 78.5 42.6)">2</text>
<text x="81" y="42.6" transform="rotate(-90 81 42.6)">1</text>
<text x="50.8" y="49.3">13</text>
<text x="131.8" y="52.8" transform="rotate(-90 131.8 52.8)">3</text>
<text x="140.3" y="58.2">1</text>
<text x="75.9" y="65.5" transform="rotate(-90 75.9 65.5)">6</text>
<text x="78.5" y="65.5" transform="rotate(-90 78.5 65.5)">5</text>
<text x="81" y="65.5" transform="rotate(-90 81 65.5)">4</text>
<text x="131.8" y="66.7" transform="rotate(-90 131.8 66.7)">2</text>
<text x="234.7" y="67.4" transform="rotate(-90 234.7 67.4)">20</text>
<text x="239.8" y="67.4" transform="rotate(-90 239.8 67.4)">19</text>
<text x="224.7" y="77.2">15</text>
<text x="224.7" y="79.8">14</text>
<text x="248.2" y="79.8">5</text>
<text x="248.2" y="82.3">6</text>
<text x="224.7" y="87.4">13</text>
<text x="224.7" y="84.8">21</text>
<text x="224.7" y="89.9">23</text>
<text x="248.2" y="87.4">7</text>
<text x="248.2" y="89.9">8</text>
<text x="155.5" y="95">2</text>
<text x="155.5" y="92.5">3</text>
<text x="224.7" y="92.5">22</text>
<text x="248.2" y="95">9</text>
<text x="155.5" y="97.5">1</text>
<text x="224.7" y="97.5">16</text>
<text x="225.4" y="100.1">1</text>
<text x="247.6" y="97.5">10 DS2+</text>
<text x="247.6" y="97.5">10</text>
<text x="224.7" y="105.2">18</text>
<text x="224.7" y="102.6">24</text>
<text x="247.6" y="102.6">11 DS1-</text>
<text x="247.6" y="105.2">12 DS1+</text>
<text x="247.6" y="102.6">11</text>
<text x="247.6" y="105.2">12</text>
<text x="225.4" y="110.2">3</text>
<text x="225.4" y="115.3">4</text>
<text x="237.2" y="120.7" transform="rotate(-90 237.2 120.7)">25</text>
<text x="160.6" y="143.3">8</text>
<text x="169.9" y="141" transform="rotate(-90 169.9 141)">10</text>
<text x="178.4" y="143.3">1 USBC_D+</text>
<text x="178.4" y="143.3">1</text>
<text x="160.6" y="145.8">7</text>
<text x="178.4" y="145.8">2 USBC_D-</text>
<text x="178.4" y="145.8">2</text>
<text x="232.3" y="147.1">2</text>
<text x="237.2" y="144.9" transform="rotate(-90 237.2 144.9)">3</text>
<text x="241.2" y="147.1">4</text>
<text x="125" y="156">2</text>
<text x="125" y="153.4">3</text>
<text x="160.6" y="150.9">6</text>
<text x="160.6" y="153.4">9</text>
<text x="178.4" y="150.9">3 DH+</text>
<text x="178.4" y="153.4">4 DH-</text>
<text x="178.4" y="150.9">3</text>
<text x="178.4" y="153.4">4</text>
<text x="237.2" y="151.2" transform="rotate(-90 237.2 151.2)">1</text>
<text x="125" y="158.5">1</text>
<text x="169.9" y="158.2" transform="rotate(-90 169.9 158.2)">5</text>
</g>
<g font-size="1.3" fill="#0f0f0f">
<text x="84.7" y="21.3">VBUS_IN</text>
<text x="222.2" y="22.6">LX</text>
<text x="90.2" y="32.8">USBC_D-</text>
<text x="90.2" y="35.3">USBC_D+</text>
<text x="158.5" y="33" transform="rotate(-90 158.5 33)">+5V_BUCK</text>
<text x="234.7" y="59.6" transform="rotate(-90 234.7 59.6)">VDD33</text>
<text x="75.9" y="75.3" transform="rotate(-90 75.9 75.3)">VBUS_IN</text>
<text x="220.4" y="77.2">DH+15</text>
<text x="220.4" y="79.7">DH-14</text>
<text x="251.1" y="87.4">DS3-</text>
<text x="251.1" y="89.9">DS3+</text>
<text x="251.1" y="95">DS2-</text>
<text x="69.6" y="99" transform="rotate(-90 69.6 99)">LX</text>
<text x="131.8" y="96.5" transform="rotate(-90 131.8 96.5)">VBUS_IN</text>
<text x="217" y="100.1">OVCUR</text>
<text x="49.3" y="104.5" transform="rotate(-90 49.3 104.5)">VBUS_IN</text>
<text x="59.4" y="106.7" transform="rotate(-90 59.4 106.7)">+5V_BUCK</text>
<text x="79.7" y="102.8" transform="rotate(-90 79.7 102.8)">VDD33</text>
<text x="218.1" y="102.6">PWREN24</text>
<text x="218" y="110.2">XTAL_N 3</text>
<text x="121.9" y="119.1">+5V_BUCK</text>
<text x="218.1" y="115.3">XTAL_P 4</text>
<text x="205.7" y="139.4">XTAL_N</text>
<text x="47" y="145.8">DS1+</text>
<text x="47" y="148.3">DS1-</text>
<text x="47" y="150.9">OVCUR</text>
<text x="47" y="153.4">PWREN</text>
<text x="144.6" y="153.4">S</text>
<text x="205.7" y="154.7">XTAL_P</text>
<text x="47" y="159.8">DS2+</text>
<text x="47" y="167.4">PWREN</text>
<text x="47" y="164.8">OVCUR</text>
<text x="47" y="162.3">DS2-</text>
<text x="47" y="173.7">DS3+</text>
<text x="47" y="178.8">OVCUR</text>
<text x="47" y="176.3">DS3-</text>
<text x="47" y="181.3">PWREN</text>
</g>
<text font-size="1.3" fill="#939391" x="206" y="103.7">4.7K R61</text>
<g font-size="1.3" fill="#725600">
<text x="153.1" y="146.9">RPD-</text>
<text x="153.1" y="144.4">RPD+</text>
</g>
<text font-size=".8" fill="#006464" x="236" y="70.8" transform="rotate(-90 236 70.8)">LDO</text>
<g font-size=".5" fill="#006464">
<text x="54.9" y="27.1">5.1K</text>
<text x="54.9" y="42.4">5.1K</text>
</g>
</svg>
